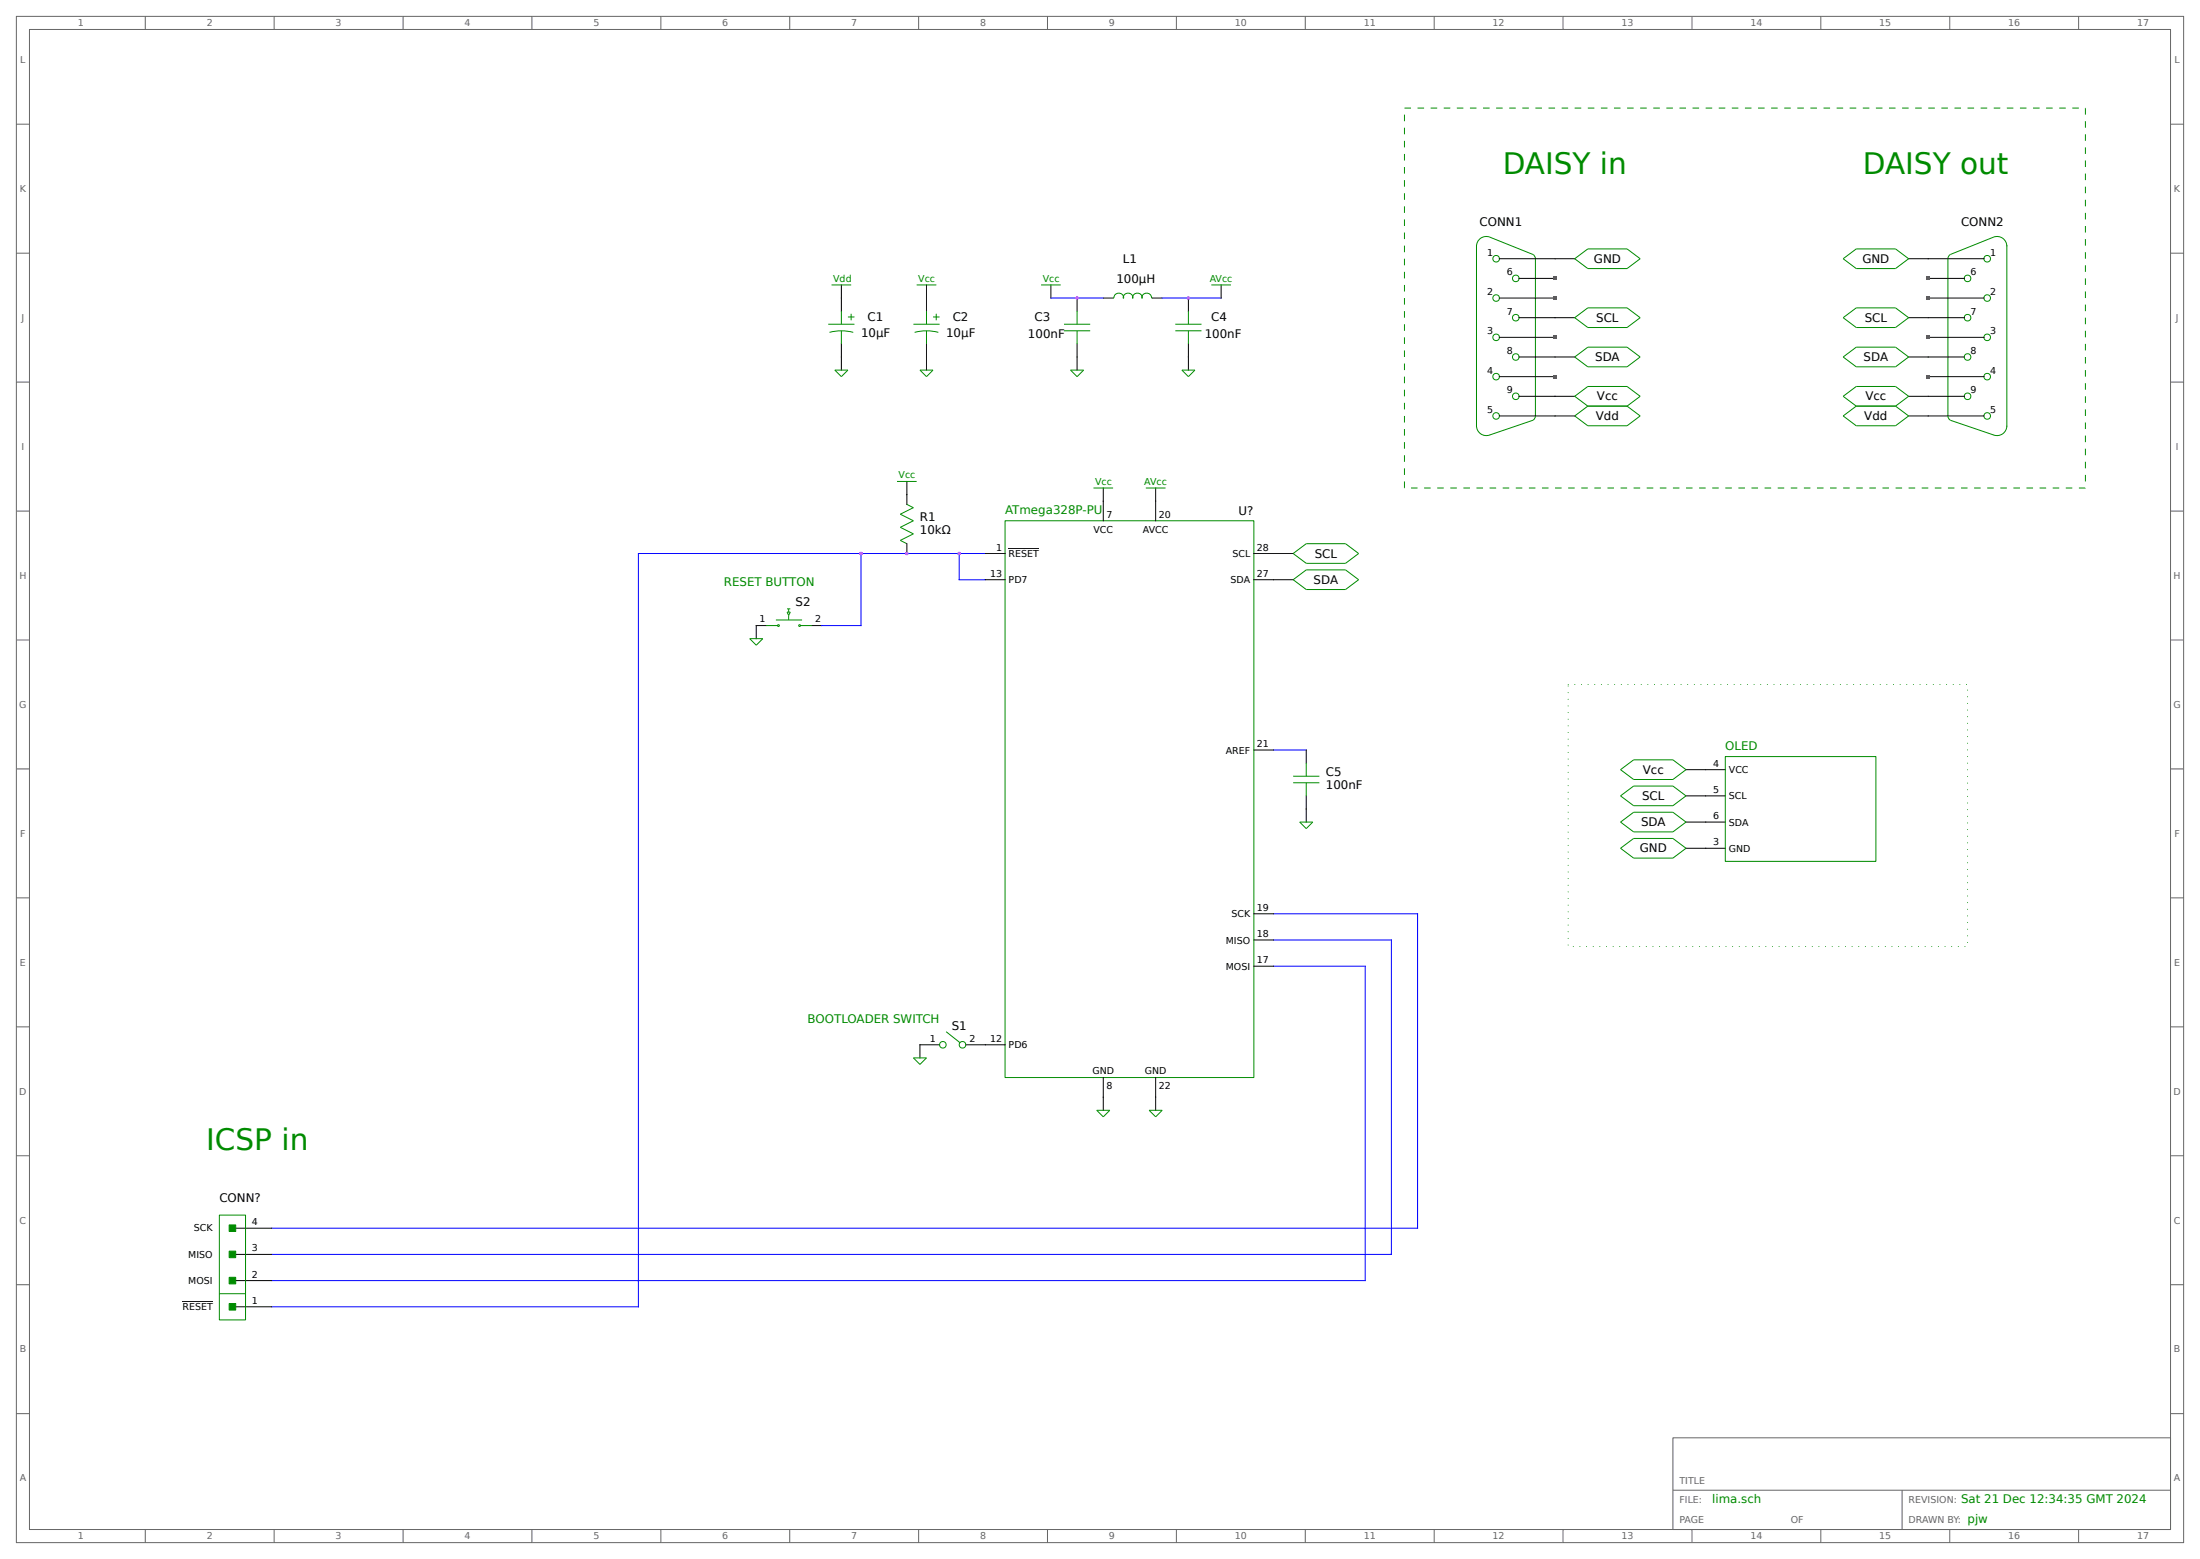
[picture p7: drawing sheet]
<svg xmlns="http://www.w3.org/2000/svg" width="853mm" height="605mm" viewBox="0 0 853 605" stroke-linecap="round" stroke-linejoin="round" font-family="sans-serif">
<g fill="none" stroke="#666" stroke-width=".39">
<path d="M6.3 6.3h840.8v591.9h-840.8zM11.4 11.4h830.6v581.7h-830.6zM56.4 6.3v5.1M106.4 6.3v5.1M156.4 6.3v5.1M206.4 6.3v5.1M256.4 6.3v5.1M306.3 6.3v5.1M356.4 6.3v5.1M406.3 6.3v5.1M456.4 6.3v5.1M506.3 6.3v5.1"/>
<path d="M556.4 6.3v5.1M606.3 6.3v5.1M656.4 6.3v5.1M706.3 6.3v5.1M756.4 6.3v5.1M806.3 6.3v5.1M6.3 48.2h5.1M842 48.2h5.1M6.3 98.2h5.1M842 98.2h5.1M6.3 148.2h5.1M842 148.2h5.1"/>
<path d="M6.3 198.2h5.1M842 198.2h5.1M6.3 248.2h5.1M842 248.2h5.1M6.3 298.2h5.1M842 298.2h5.1M6.3 348.2h5.1M842 348.2h5.1M6.3 398.2h5.1M842 398.2h5.1M6.3 448.2h5.1M842 448.2h5.1"/>
<path d="M6.3 498.2h5.1M842 498.2h5.1M6.3 548.2h5.1M649 557.5h193v35.6h-193zM842 548.2h5.1M649 577.8h193M737.9 577.8v15.3M56.4 593.1v5.1M106.4 593.1v5.1M156.4 593.1v5.1M206.4 593.1v5.1M256.4 593.1v5.1"/>
<path d="M306.3 593.1v5.1M356.4 593.1v5.1M406.3 593.1v5.1M456.4 593.1v5.1M506.3 593.1v5.1M556.4 593.1v5.1M606.3 593.1v5.1M656.4 593.1v5.1M706.3 593.1v5.1M756.4 593.1v5.1M806.3 593.1v5.1"/>
</g>
<g fill="none" stroke="#008b00" stroke-width=".39">
<path d="M572.8 95.1v70.3M577.8 91.9l16.9 6.8M577.9 91.9a3.8 3.8 0 0 0-5.1 3.6M594.7 98.7l.6 .5 .3 1.1v61.4l-.9 1.2-16.9 5.8M756.6 98.7l-.6 .5-.4 1.1v61l.4 1.1 .6 .5M778.5 95.5a3.8 3.8 0 0 0-5.1-3.6l-16.8 6.8M778.5 95.1v70.3M322.6 110.5h7.6M355.6 110.5h7.6M403.9 110.5h7.6M431.8 115.6h.3a1.84 1.84 0 0 1 1.9-2 1.84 1.84 0 0 1 1.8 2.1 1.81 1.81 0 0 1 1.8-2 1.81 1.81 0 0 1 1.8 2 1.81 1.81 0 0 1 1.8-2 1.81 1.81 0 0 1 1.8 2 1.88 1.88 0 0 1 1.8-2 1.88 1.88 0 0 1 1.9 1.9h.3M469.9 110.5h7.6"/>
<path d="M610.9 100.3l5-3.8h15.3l5.1 3.8-5.1 3.8h-15.3zM715 100.3l5.1-3.8h15.2l5.1 3.8-5.1 3.8h-15.2zM321.3 125.7h10.2M321.8 128.9a17.8 17.8 0 0 1 9.2 0M326.4 120.6v5.1M326.4 128.3v5M328.9 122.9h2.6M330.2 121.7v2.5M354.3 125.7h10.2M354.8 128.9a17.8 17.8 0 0 1 9.2 0M359.4 120.6v5.1M359.4 128.3v5"/>
<path d="M361.9 122.9h2.6M363.2 121.7v2.5M412.7 125.7h10.2M412.7 128.3h10.2M417.8 120.6v5.1M417.8 128.3v5M455.9 125.7h10.2M455.9 128.3h10.2M461 120.6v5.1M461 128.3v5M610.9 123.2l5-3.8h15.3l5.1 3.8-5.1 3.8h-15.3zM610.9 138.4l5-3.8h15.3l5.1 3.8-5.1 3.8h-15.3z"/>
<path d="M715 123.2l5.1-3.8h15.2l5.1 3.8-5.1 3.8h-15.2zM715 138.4l5.1-3.8h15.2l5.1 3.8-5.1 3.8h-15.2zM323.8 143.5h5.1l-2.5 2.5zM356.9 143.5h5l-2.5 2.5zM415.3 143.5h5.1l-2.6 2.5zM458.5 143.5h5l-2.5 2.5zM615.9 157.5h15.3M615.9 157.5l-5-3.8 5-3.8h15.3l5.1 3.8-5.1 3.8M615.9 157.5l-5 3.8 5 3.8h15.3l5.1-3.8-5.1-3.8M720.1 157.5l-5.1-3.8 5.1-3.8h15.2l5.1 3.8-5.1 3.8M720.1 157.5h15.2M720.1 157.5l-5.1 3.8 5.1 3.8h15.2l5.1-3.8-5.1-3.8"/>
<path d="M572.8 165.1a3.8 3.8 0 0 0 5.1 3.6M756.6 163l16.9 5.7M778.5 165.1a3.8 3.8 0 0 1-5.1 3.6M348 186.7h7.6M351.8 195.6l2.5 1.2-5.1 2.6 5.1 2.5-5.1 2.6 5.1 2.5-5.1 2.5 2.6 1.3M424.2 189.2h7.6M444.5 189.2h7.6M389.9 201.9h96.5v215.9h-96.5zM501.6 214.6l5.1-3.8h15.3l5 3.8-5 3.8h-15.3zM305.3 236.1h1.3M305.3 237.4h1.3l-.7 1.2zM305.9 236.1v1.3"/>
<path d="M305.9 238.6v1.8M501.6 224.8l5.1-3.8h15.3l5 3.8-5 3.8h-15.3zM290.8 247.6h5.1l-2.5 2.6zM297.2 242.6h4.4M301 240.4h10.1M301.7 242.3h.5v.5h-.5zM309.9 242.3h.5v.5h-.5zM310.5 242.6h4.5M506.7 295.9v5.1M628.6 298.4l5.1-3.8h15.3l5 3.8-5 3.9h-15.3zM669.3 293.4h58.4v40.6h-58.4zM501.6 301h10.2"/>
<path d="M501.6 303.5h10.2M504.2 318.8h5.1l-2.6 2.5zM506.7 303.5v5.1M628.6 308.6l5.1-3.8h15.3l5 3.8-5 3.8h-15.3zM628.6 318.8l5.1-3.8h15.3l5 3.8-5 3.8h-15.3zM628.6 328.9l5.1-3.8h15.3l5 3.8-5 3.8h-15.3zM354.3 410.2h5.1l-2.5 2.5zM367 400l5.4 4.3M425.4 430.5h5.1l-2.5 2.6zM445.8 430.5h5l-2.5 2.6zM85.1 471.2h10.1v40.6h-10.1zM85.1 501.6h10.1"/>
<circle cx="580.4" cy="115.6" r="1.28"/>
<circle cx="580.4" cy="100.3" r="1.28"/>
<circle cx="588" cy="108" r="1.28"/>
<circle cx="763.3" cy="108" r="1.28"/>
<circle cx="770.9" cy="115.6" r="1.28"/>
<circle cx="770.9" cy="100.3" r="1.28"/>
<circle cx="580.4" cy="130.8" r="1.28"/>
<circle cx="588" cy="123.2" r="1.28"/>
<circle cx="588" cy="138.4" r="1.28"/>
<circle cx="763.3" cy="123.2" r="1.28"/>
<circle cx="763.3" cy="138.4" r="1.28"/>
<circle cx="770.9" cy="130.8" r="1.28"/>
<circle cx="580.4" cy="146.1" r="1.28"/>
<circle cx="588" cy="153.7" r="1.28"/>
<circle cx="763.3" cy="153.7" r="1.28"/>
<circle cx="770.9" cy="146.1" r="1.28"/>
<circle cx="580.4" cy="161.3" r="1.28"/>
<circle cx="770.9" cy="161.3" r="1.28"/>
<circle cx="365.7" cy="405.1" r="1.28"/>
<circle cx="373.4" cy="405.1" r="1.28"/>
</g>
<g fill="none" stroke="#000" stroke-width=".39">
<path d="M326.4 110.5v10.1M359.4 110.5v10.1M407.7 110.5v5.1M417.8 115.6v5M428 115.6h3.8M447 115.6h3.8M461 115.6v5M473.7 110.5v5.1M581.7 115.6h21.5M581.7 100.3h29.2M589.3 107.9h13.9M740.4 100.3h29.2"/>
<path d="M748 115.6h21.6M748 107.9h14M326.4 133.3v10.2M359.4 133.3v10.2M417.8 133.3v10.2M461 133.3v10.2M581.7 130.8h21.5M589.3 123.2h21.6M589.3 138.4h21.6M740.4 123.2h21.6M740.4 138.4h21.6M748 130.8h21.6"/>
<path d="M581.7 146h21.5M589.3 153.7h21.6M740.4 153.7h21.6M748 146h21.6M581.7 161.3h29.2M740.4 161.3h29.2M351.8 186.7v8.9M428 189.2v12.7M448.3 189.2v12.7M351.8 210.8v3.8M382.3 214.6h7.6M391.3 212.7h11.7"/>
<path d="M486.4 214.6h15.2M382.3 224.8h7.6M486.4 224.8h15.2M297.2 242.6h-3.8v5M315 242.6h3.8M486.4 290.8h7.6M506.7 290.8v5.1M654 298.4h15.3M506.7 308.6v10.2M654 308.6h15.3M654 318.8h15.3M654 328.9h15.3"/>
<path d="M486.4 354.3h7.6M486.4 374.6h7.6M486.4 364.5h7.6M364.5 405.1h-7.6v5.1M374.6 405.1h15.3M428 417.8v12.7M448.3 417.8v12.7M90.2 476.2h15.2M90.2 496.6h15.2M90.2 486.4h15.2M70.8 504.7h11.8M90.2 506.7h15.2"/>
</g>
<path d="M407.7 115.6h20.3M450.8 115.6h22.9M334 214.6v28h-15.2M372.1 214.6v10.2h10.2M382.3 214.6h-134.7v292.1h-142.2M494 290.8h12.7M494 354.3h55.9v121.9h-444.5M494 374.6h35.6v122h-424.2M494 364.5h45.8v121.9h-434.4" fill="none" stroke="#00f" stroke-width=".39"/>
<g fill="#008b00" stroke="#008b00" stroke-width=".39">
<path d="M88.9 475h2.5v2.5h-2.5z"/>
<path d="M88.9 485.1h2.5v2.6h-2.5z"/>
<path d="M88.9 495.3h2.5v2.5h-2.5z"/>
<path d="M88.9 505.5h2.5v2.5h-2.5z"/>
</g>
<path d="M544.8 41.9h264.2v147.3h-264.2z" fill="none" stroke="#008b00" stroke-width=".39" stroke-dasharray="2.5 2.5" stroke-linecap="butt"/>
<path d="M608.3 265.4h155v101.6h-155z" fill="none" stroke="#008b00" stroke-width=".39" stroke-dasharray="0 2.5"/>
<g fill="#a020f0">
<circle cx="351.8" cy="214.6" r=".64"/>
<circle cx="372.1" cy="214.6" r=".64"/>
<circle cx="334" cy="214.6" r=".64"/>
</g>
<g fill="#f00">
<path d="M747.3 145.3h1.5v1.5h-1.5z"/>
<path d="M747.3 130h1.5v1.6h-1.5z"/>
<path d="M747.3 114.8h1.5v1.5h-1.5z"/>
<path d="M747.3 107.2h1.5v1.5h-1.5z"/>
<path d="M602.5 145.3h1.5v1.5h-1.5z"/>
<path d="M602.5 130h1.5v1.6h-1.5z"/>
<path d="M602.5 114.8h1.5v1.5h-1.5z"/>
<path d="M602.5 107.2h1.5v1.5h-1.5z"/>
</g>
<g fill="#a020f0">
<circle cx="417.8" cy="115.6" r=".64"/>
<circle cx="461" cy="115.6" r=".64"/>
</g>
<g font-size="11.5" fill="#008b00">
<text x="582.9" y="67.3">DAISY in</text>
<text x="722.6" y="67.3">DAISY out</text>
<text x="80" y="445.8">ICSP in</text>
</g>
<g font-size="4.6">
<text x="574" y="87.6">CONN1</text>
<text x="760.7" y="87.6">CONN2</text>
<text x="435.6" y="101.8">L1</text>
<text x="618.3" y="101.9">GND</text>
<text x="722.5" y="101.9">GND</text>
<text x="433.1" y="109.7">100µH</text>
<text x="336.5" y="124.5">C1</text>
<text x="369.6" y="124.5">C2</text>
<text x="401.3" y="124.5">C3</text>
<text x="469.9" y="124.5">C4</text>
<text x="619.2" y="124.8">SCL</text>
<text x="723.4" y="124.8">SCL</text>
<text x="334" y="130.8">10µF</text>
<text x="367" y="130.8">10µF</text>
<text x="398.8" y="131.3">100nF</text>
<text x="467.4" y="131.3">100nF</text>
<text x="618.8" y="140">SDA</text>
<text x="723" y="140">SDA</text>
<text x="619.5" y="155.3">Vcc</text>
<text x="723.6" y="155.3">Vcc</text>
<text x="619.1" y="162.9">Vdd</text>
<text x="723.2" y="162.9">Vdd</text>
<text x="356.9" y="201.9">R1</text>
<text x="480.5" y="199.5">U?</text>
<text x="356.9" y="207">10kΩ</text>
<text x="510" y="216.2">SCL</text>
<text x="509.6" y="226.4">SDA</text>
<text x="308.6" y="234.9">S2</text>
<text x="514.3" y="301">C5</text>
<text x="637.3" y="300">Vcc</text>
<text x="514.3" y="306.1">100nF</text>
<text x="637" y="310.2">SCL</text>
<text x="636.6" y="320.4">SDA</text>
<text x="636.1" y="330.5">GND</text>
<text x="369.2" y="399.2">S1</text>
<text x="85.1" y="466.1">CONN?</text>
</g>
<g font-size="4.6" fill="#008b00">
<text x="389.9" y="199.4">ATmega328P-PU</text>
<text x="280.8" y="227.3">RESET BUTTON</text>
<text x="669.3" y="290.8">OLED</text>
<text x="313.3" y="396.7">BOOTLOADER SWITCH</text>
<text x="664.2" y="582.9">lima.sch</text>
<text x="760.7" y="582.9">Sat 21 Dec 12:34:35 GMT 2024</text>
<text x="763.3" y="590.5">pjw</text>
</g>
<g font-size="3.7" fill="#666">
<text x="30.2" y="10.2">1</text>
<text x="80.2" y="10.2">2</text>
<text x="130.2" y="10.2">3</text>
<text x="180.2" y="10.2">4</text>
<text x="230.2" y="10.2">5</text>
<text x="280.2" y="10.2">6</text>
<text x="330.2" y="10.2">7</text>
<text x="380.2" y="10.2">8</text>
<text x="430.2" y="10.2">9</text>
<text x="479" y="10.2">10</text>
<text x="529" y="10.2">11</text>
<text x="579" y="10.2">12</text>
<text x="629" y="10.2">13</text>
<text x="679" y="10.2">14</text>
<text x="729" y="10.2">15</text>
<text x="779" y="10.2">16</text>
<text x="829" y="10.2">17</text>
<text x="7.9" y="24.4">L</text>
<text x="843.5" y="24.4">L</text>
<text x="7.7" y="74.4">K</text>
<text x="843.3" y="74.4">K</text>
<text x="8.3" y="124.4">J</text>
<text x="844" y="124.4">J</text>
<text x="8.3" y="174.4">I</text>
<text x="844" y="174.4">I</text>
<text x="7.5" y="224.4">H</text>
<text x="843.2" y="224.4">H</text>
<text x="7.5" y="274.4">G</text>
<text x="843.1" y="274.4">G</text>
<text x="7.8" y="324.4">F</text>
<text x="843.5" y="324.4">F</text>
<text x="7.7" y="374.4">E</text>
<text x="843.4" y="374.4">E</text>
<text x="7.5" y="424.4">D</text>
<text x="843.1" y="424.4">D</text>
<text x="7.6" y="474.4">C</text>
<text x="843.3" y="474.4">C</text>
<text x="7.6" y="524.4">B</text>
<text x="843.3" y="524.4">B</text>
<text x="7.6" y="574.4">A</text>
<text x="651.5" y="575.3">TITLE</text>
<text x="843.3" y="574.4">A</text>
<text x="651.5" y="582.9">FILE:</text>
<text x="740.4" y="582.9">REVISION:</text>
<text x="651.5" y="590.5">PAGE</text>
<text x="694.7" y="590.5">OF</text>
<text x="740.4" y="590.5">DRAWN BY:</text>
<text x="30.2" y="596.9">1</text>
<text x="80.2" y="596.9">2</text>
<text x="130.2" y="596.9">3</text>
<text x="180.2" y="596.9">4</text>
<text x="230.2" y="596.9">5</text>
<text x="280.2" y="596.9">6</text>
<text x="330.2" y="596.9">7</text>
<text x="380.2" y="596.9">8</text>
<text x="430.2" y="596.9">9</text>
<text x="479" y="596.9">10</text>
<text x="529" y="596.9">11</text>
<text x="579" y="596.9">12</text>
<text x="629" y="596.9">13</text>
<text x="679" y="596.9">14</text>
<text x="729" y="596.9">15</text>
<text x="779" y="596.9">16</text>
<text x="829" y="596.9">17</text>
</g>
<g font-size="3.7">
<text x="576.9" y="99.2">1</text>
<text x="772" y="99.2">1</text>
<text x="584.5" y="106.8">6</text>
<text x="764.4" y="106.8">6</text>
<text x="576.9" y="114.4">2</text>
<text x="772" y="114.4">2</text>
<text x="584.5" y="122">7</text>
<text x="764.4" y="122">7</text>
<text x="576.9" y="129.7">3</text>
<text x="772" y="129.7">3</text>
<text x="584.5" y="137.3">8</text>
<text x="764.4" y="137.3">8</text>
<text x="576.9" y="144.9">4</text>
<text x="772" y="144.9">4</text>
<text x="584.5" y="152.5">9</text>
<text x="764.4" y="152.5">9</text>
<text x="576.9" y="160.1">5</text>
<text x="772" y="160.1">5</text>
<text x="429.3" y="200.8">7</text>
<text x="449.6" y="200.8">20</text>
<text x="424.2" y="206.7">VCC</text>
<text x="443.4" y="206.7">AVCC</text>
<text x="386.4" y="213.5">1</text>
<text x="487.6" y="213.5">28</text>
<text x="391.3" y="216">RESET</text>
<text x="478.1" y="216">SCL</text>
<text x="384.1" y="223.6">13</text>
<text x="391.3" y="226.2">PD7</text>
<text x="477.4" y="226.2">SDA</text>
<text x="487.6" y="223.6">27</text>
<text x="294.6" y="241.3">1</text>
<text x="316.2" y="241.3">2</text>
<text x="475.5" y="292.2">AREF</text>
<text x="487.6" y="289.7">21</text>
<text x="664.5" y="297.3">4</text>
<text x="670.7" y="299.8">VCC</text>
<text x="664.5" y="307.5">5</text>
<text x="670.7" y="310">SCL</text>
<text x="664.5" y="317.6">6</text>
<text x="670.7" y="320.2">SDA</text>
<text x="664.5" y="327.8">3</text>
<text x="670.7" y="330.3">GND</text>
<text x="487.6" y="353.2">19</text>
<text x="477.7" y="355.7">SCK</text>
<text x="475.5" y="365.9">MISO</text>
<text x="487.6" y="363.3">18</text>
<text x="475.5" y="376">MOSI</text>
<text x="487.6" y="373.5">17</text>
<text x="360.7" y="403.9">1</text>
<text x="376.1" y="403.9">2</text>
<text x="384.1" y="404">12</text>
<text x="391.3" y="406.5">PD6</text>
<text x="423.8" y="416.4">GND</text>
<text x="444.1" y="416.4">GND</text>
<text x="429.3" y="422.4">8</text>
<text x="449.6" y="422.4">22</text>
<text x="75.2" y="477.5">SCK</text>
<text x="97.7" y="475.1">4</text>
<text x="97.7" y="485.3">3</text>
<text x="73" y="487.7">MISO</text>
<text x="73" y="497.8">MOSI</text>
<text x="97.7" y="495.4">2</text>
<text x="70.8" y="508">RESET</text>
<text x="97.7" y="505.6">1</text>
</g>
<g font-size="3.7" fill="#008b00">
<text x="323.2" y="109.2">Vdd</text>
<text x="356.2" y="109.2">Vcc</text>
<text x="404.5" y="109.2">Vcc</text>
<text x="469.3" y="109.2">AVcc</text>
<text x="348.6" y="185.4">Vcc</text>
<text x="424.8" y="188">Vcc</text>
<text x="443.9" y="188">AVcc</text>
</g>
</svg>
